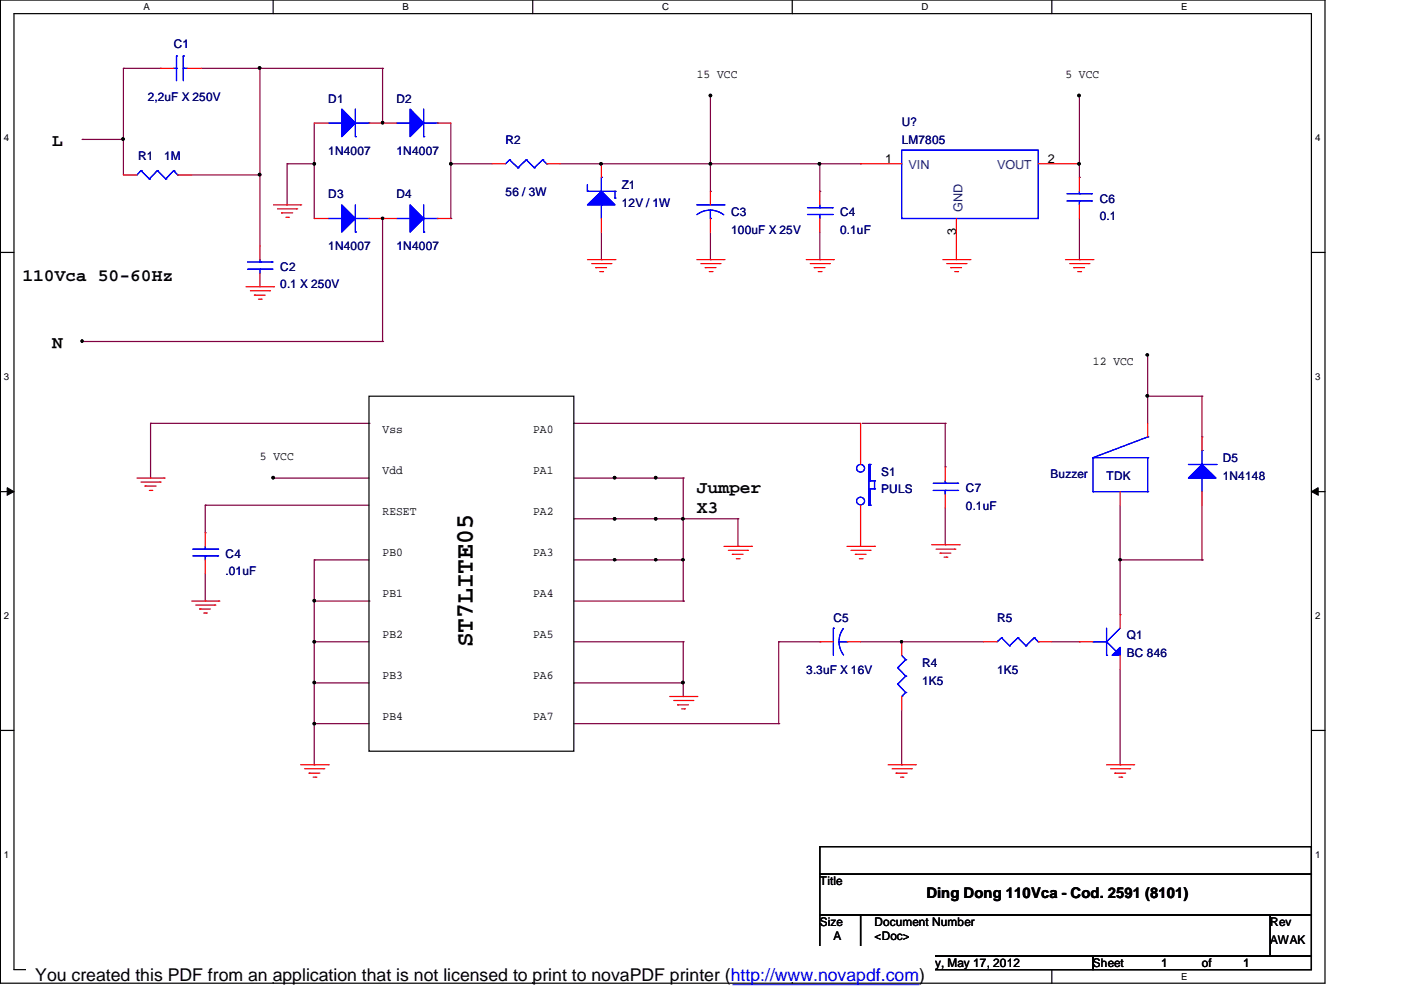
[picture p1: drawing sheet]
<svg xmlns="http://www.w3.org/2000/svg" width="297mm" height="210mm" viewBox="0 0 297 210" stroke-linecap="round" stroke-linejoin="round" font-family="sans-serif">
<path d="M.1 0h280.8v208.5h-280.8zM3 2.9h275v202.7h-275z" fill="none" stroke="#000" stroke-width=".25"/>
<g fill="#fff">
<path d="M30.4 .4h1.2v2.2h-1.2z"/>
<path d="M30.4 205.9h1.2v2.2h-1.2z"/>
</g>
<path d="M57.9 0v2.9M57.9 205.6v2.9" fill="none" stroke="#000" stroke-width=".25"/>
<g fill="#fff">
<path d="M85.3 .4h1.3v2.2h-1.3z"/>
<path d="M85.3 205.9h1.3v2.2h-1.3z"/>
</g>
<path d="M112.9 0v2.9M112.9 205.6v2.9" fill="none" stroke="#000" stroke-width=".25"/>
<g fill="#fff">
<path d="M140.4 .4h1.3v2.2h-1.3z"/>
<path d="M140.4 205.9h1.3v2.2h-1.3z"/>
</g>
<path d="M168 0v2.9M168 205.6v2.9" fill="none" stroke="#000" stroke-width=".25"/>
<g fill="#fff">
<path d="M195.4 .4h1.4v2.2h-1.4z"/>
<path d="M195.4 205.9h1.4v2.2h-1.4z"/>
</g>
<path d="M223 0v2.9M223 205.6v2.9" fill="none" stroke="#000" stroke-width=".25"/>
<g fill="#fff">
<path d="M250.4 .4h1.3v2.2h-1.3z"/>
<path d="M250.4 205.9h1.3v2.2h-1.3z"/>
<path d="M.8 28.2h1.1v2.2h-1.1z"/>
<path d="M278.8 28.2h1v2.2h-1z"/>
<path d="M.8 78.8h1.1v2.2h-1.1z"/>
<path d="M278.8 78.8h1v2.2h-1z"/>
</g>
<path d="M.1 53.5h2.9M278 53.5h2.9" fill="none" stroke="#000" stroke-width=".25"/>
<g fill="#fff">
<path d="M.8 129.6h1.1v2.2h-1.1z"/>
<path d="M278.8 129.6h1v2.2h-1z"/>
</g>
<path d="M.1 104.2h2.9M278 104.2h2.9" fill="none" stroke="#000" stroke-width=".25"/>
<path d="M1.5 103.4l1.5 .8-1.5 .8zM278 104.2l1.5-.8v1.6z" fill="#000" stroke="#000" stroke-width=".21"/>
<g fill="#fff">
<path d="M.8 180.2h1.1v2.2h-1.1z"/>
<path d="M278.8 180.2h1v2.2h-1z"/>
</g>
<path d="M78.2 84h43.5v75.3h-43.5zM.1 154.9h2.9M278 154.9h2.9M173.8 179.5h104.2v5.8h-104.2zM173.8 185.3h104.2v8.7h-104.2zM173.8 194h8.7v8.7h-8.7zM182.5 194h86.8v8.7h-86.8zM269.3 194h8.7v8.7h-8.7zM173.8 202.7h57.9v2.9h-57.9zM231.7 202.7h46.3v2.9h-46.3z" fill="none" stroke="#000" stroke-width=".25"/>
<g fill="none" stroke="#800040" stroke-width=".25">
<path d="M26.2 14.5h.1M26.2 14.5v22.6M26.2 14.5h7.8M34 14.5h.1M42.7 14.5h38.4M55.1 14.5h.1M55.1 14.5v37.6M81.1 14.5h.1M81.1 14.5v11.6M17.4 29.6h.1M17.4 29.6h8.8M26.2 29.6h.1"/>
<path d="M40.6 37.1h14.5M55.1 37.1h.1M60.9 34.7h.1M60.9 34.7h5.7M60.9 34.7v8.7M66.6 34.7h.1M66.6 26.1v20.2M81.1 26.1h.1M95.6 34.7h.1M95.6 26.1v20.2M95.6 34.7h8.7M118.8 34.7h63.7"/>
<path d="M127.5 34.7h.1M150.6 34.7h.1M150.6 20.2h.1M150.6 20.2v20.4M173.8 34.7h.1M173.8 34.7v5.9M182.5 34.7h.1M228.9 34.7h.1M228.9 37.6h.1M228.9 20.2v17.4M66.6 46.3h.1M81.1 46.3h.1"/>
<path d="M81.1 46.3v26.1M95.6 46.3h.1M127.5 55h.1M127.5 49.2v5.8M150.6 40.6h.1M150.6 55h.1M150.6 49.2v5.8M173.8 40.6h.1M173.8 55h.1M173.8 49.2v5.8M228.9 55h.1M228.9 46.3v8.7"/>
<path d="M17.4 72.4h63.7M81.1 72.4h.1M243.3 75.3h.1M243.3 75.3v14.5M31.9 89.8h.1M31.9 89.8h46.3M31.9 89.8v11.6M78.2 89.8h.1M121.7 89.8h.1M121.7 89.8h60.8M182.8 89.8h17.6M200.4 89.8h.1"/>
<path d="M200.4 99h.1M200.4 89.8v9.2M243.3 84h.1M243.3 84h11.5M254.8 84h.1M254.8 92.6h.1M254.8 84v8.6M43.5 107.1h.1M43.5 113h.1M43.5 107.1h34.7M43.5 107.1v5.9M58 101.4h.1"/>
<path d="M58 101.4h20.2M66.6 118.7h.1M66.6 118.7h11.6M66.6 118.7v43.5M121.7 110h.1M121.7 101.4h23.2M121.7 118.7h23.2M121.7 110h34.8M130.4 110h.1M130.4 101.4h.1M130.4 118.7h.1M139 101.4h.1"/>
<path d="M139 110h.1M139 118.7h.1M144.9 118.7h.1M144.9 110h.1M144.9 101.4h.1M144.9 101.4v26M156.5 110h.1M156.5 115.8h.1M156.5 110v5.8M200.4 115.5h.1M200.4 107.7v7.8M237.5 118.7h.1"/>
<path d="M237.5 107.1v23.2M237.5 118.7h17.3M254.8 118.7h.1M254.8 107.1v11.6M43.5 127.4h.1M43.5 121.6v5.8M66.6 136.1h.1M66.6 127.4h.1M66.6 136.1h11.6M66.6 127.4h11.6M78.2 127.4h.1M121.7 136.1h23.2"/>
<path d="M121.7 127.4h23.2M144.9 127.4h.1M144.9 136.1h.1M144.9 136.1v11.6M165.1 136.1h.1M165.1 136.1h8.7M165.1 136.1v17.3M173.8 136.1h.1M182.5 136.1h26M191.2 136.1h.1M223 136.1h5.9M228.9 136.1h.1"/>
<path d="M237.5 130.3h.1M66.6 144.8h.1M66.6 153.4h.1M66.6 153.4h11.6M66.6 144.8h11.6M121.7 144.8h.1M121.7 153.4h43.4M121.7 144.8h23.2M144.9 147.7h.1M144.9 144.8h.1M165.1 153.4h.1M191.2 150.6v11.6"/>
<path d="M237.5 141.9v20.3M66.6 162.2h.1M191.2 162.2h.1M237.5 162.2h.1"/>
</g>
<g fill="#000" stroke="#000" stroke-width=".25">
<path d="M80.9 46.1h.4v.3h-.4z" fill-rule="evenodd"/>
<path d="M80.9 46.1h.4v.3h-.4z" fill-rule="evenodd"/>
<path d="M243.1 75.1h.3v.3h-.3z" fill-rule="evenodd"/>
<path d="M243.1 75.1h.3v.3h-.3z" fill-rule="evenodd"/>
<path d="M130.1 118.5h.4v.3h-.4z" fill-rule="evenodd"/>
<path d="M130.1 118.5h.4v.3h-.4z" fill-rule="evenodd"/>
<path d="M138.8 118.5h.4v.3h-.4z" fill-rule="evenodd"/>
<path d="M138.8 118.5h.4v.3h-.4z" fill-rule="evenodd"/>
<path d="M144.6 118.5h.4v.3h-.4z" fill-rule="evenodd"/>
<path d="M144.6 118.5h.4v.3h-.4z" fill-rule="evenodd"/>
<path d="M237.3 118.5h.4v.3h-.4z" fill-rule="evenodd"/>
<path d="M237.3 118.5h.4v.3h-.4z" fill-rule="evenodd"/>
<circle cx="55" cy="14.4" r=".25"/>
<circle cx="26.1" cy="29.5" r=".25"/>
<circle cx="55" cy="37" r=".25"/>
<circle cx="66.6" cy="34.7" r=".25"/>
<circle cx="81.1" cy="26" r=".25"/>
<circle cx="95.6" cy="34.7" r=".25"/>
<circle cx="127.4" cy="34.7" r=".25"/>
<circle cx="150.6" cy="20.2" r=".25"/>
<circle cx="150.6" cy="34.7" r=".25"/>
<circle cx="173.7" cy="34.7" r=".25"/>
<circle cx="228.8" cy="20.2" r=".25"/>
<circle cx="228.8" cy="34.7" r=".25"/>
<circle cx="17.4" cy="72.3" r=".24"/>
<circle cx="243.2" cy="83.9" r=".25"/>
<circle cx="57.9" cy="101.3" r=".25"/>
<circle cx="130.3" cy="101.3" r=".25"/>
<circle cx="130.3" cy="110" r=".25"/>
<circle cx="139" cy="110" r=".25"/>
<circle cx="139" cy="101.3" r=".25"/>
<circle cx="144.8" cy="110" r=".25"/>
<circle cx="66.6" cy="136.1" r=".25"/>
<circle cx="66.6" cy="127.4" r=".25"/>
<circle cx="191.1" cy="136.1" r=".24"/>
<circle cx="66.6" cy="153.4" r=".25"/>
<circle cx="66.6" cy="144.7" r=".25"/>
<circle cx="144.8" cy="144.7" r=".25"/>
</g>
<g fill="none" stroke="#f00" stroke-width=".25">
<path d="M34 14.5h2.8M39.7 14.5h3M26.2 37.1h2.8M37.7 37.1h2.9M66.6 26.1h3M78.2 26.1h5.9M92.7 26.1h2.9M104.3 34.7h2.9M115.9 34.7h2.9M127.5 34.7v2.9M182.5 34.7h8.7M220.1 34.7h8.8"/>
<path d="M228.9 37.6v3M55.1 52.1v2.9M55.1 57.9v2.9M58 43.4h5.8M58.8 44.3h4.1M59.7 45.1h.1M59.7 45.1h2.4M60.6 46.1h.5M61.1 46.1h.1M62.9 44.3h.1M63.8 43.4h.1M66.6 46.3h3"/>
<path d="M78.2 46.3h5.9M92.7 46.3h2.9M124.5 55h5.9M125.5 55.9h4M126.3 56.7h.1M126.3 56.7h2.3M127.2 57.6h.6M127.5 46.3v2.9M127.8 57.6h.1M129.5 55.9h.1M130.4 55h.1M147.7 55h5.8"/>
<path d="M148.6 55.9h4.1M149.5 56.7h.1M149.5 56.7h2.3M150.4 57.6h.6M150.6 40.6v2.8M150.6 46.3v2.9M151 57.6h.1M152.7 55.9h.1M153.5 55h.1M170.9 55h5.8M171.8 55.9h4.1M172.6 56.7h.1"/>
<path d="M172.6 56.7h2.3M173.5 57.6h.6M173.8 40.6v2.8M173.8 46.3v2.9M174.1 57.6h.1M175.9 55.9h.1M176.7 55h.1M199.9 55h5.8M200.7 55.9h4.1M201.6 56.7h.1M201.6 56.7h2.3M202.4 57.6h.6"/>
<path d="M202.8 46.3v8.7M203 57.6h.1M204.8 55.9h.1M205.7 55h.1M225.9 55h5.8M226.8 55.9h4.1M227.7 56.7h.1M227.7 56.7h2.3M228.5 57.6h.6M228.9 43.4v2.9M229.1 57.6h.1M230.9 55.9h.1"/>
<path d="M231.7 55h.1M52.2 60.8h5.8M53.1 61.7h4M53.9 62.6h.1M53.9 62.6h2.3M54.8 63.4h.6M55.4 63.4h.1M57.1 61.7h.1M58 60.8h.1M182.5 89.8v8.7M200.4 99v3M243.3 89.8v2.8"/>
<path d="M254.8 92.6v2.9M29 101.4h5.8M29.9 102.2h4.1M30.7 103.1h.1M30.7 103.1h2.4M31.7 104h.5M32.2 104h.1M34 102.2h.1M34.8 101.4h.1M43.5 113v2.8M43.5 118.7v2.9M153.5 115.8h5.8"/>
<path d="M154.4 116.7h4.1M155.3 117.5h.1M155.3 117.5h2.3M156.1 118.5h.6M156.7 118.5h.1M158.5 116.7h.1M159.3 115.8h.1M179.6 115.8h5.8M180.4 116.7h4.1M181.4 117.5h.1M181.4 117.5h2.2M182.2 118.5h.6"/>
<path d="M182.5 107.1v8.7M182.8 118.5h.1M184.5 116.7h.1M185.4 115.8h.1M197.5 115.5h5.9M198.5 116.4h3.9M199.3 117.3h.1M199.3 117.3h2.3M200.2 118.1h.5M200.4 104.8v2.9M200.7 118.1h.1M202.4 116.4h.1"/>
<path d="M203.4 115.5h.1M237.5 104.2v2.9M254.8 104.2v2.9M40.6 127.4h5.8M41.5 128.3h4.1M42.3 129.1h.1M42.3 129.1h2.3M43.2 130h.6M43.8 130h.1M45.6 128.3h.1M46.4 127.4h.1M173.8 136.1h2.9"/>
<path d="M179.6 136.1h2.9M191.2 136.1v2.9M208.5 136.1h2.9M220.1 136.1h2.9M228.9 136.1h2.8M237.5 130.3v2.9M237.5 139v2.9M142 147.7h5.7M142.8 148.5h4.1M143.7 149.5h.1M143.7 149.5h2.3M144.5 150.3h.6"/>
<path d="M145.1 150.3h.1M146.9 148.5h.1M147.7 147.7h.1M191.2 147.7v2.9M63.8 162.2h5.8M64.6 163h4.1M65.5 163.9h.1M65.5 163.9h2.3M66.4 164.8h.6M67 164.8h.1M68.7 163h.1M69.6 162.2h.1"/>
<path d="M188.3 162.2h5.8M189.1 163h4.1M190 163.9h.1M190 163.9h2.4M190.9 164.8h.5M191.4 164.8h.1M193.2 163h.1M194.1 162.2h.1M234.6 162.2h5.8M235.5 163h4M236.4 163.9h.1M236.4 163.9h2.3"/>
<path d="M237.2 164.8h.6M237.8 164.8h.1M239.5 163h.1M240.4 162.2h.1"/>
</g>
<g fill="none" stroke="#00f" stroke-width=".25">
<path d="M36.8 14.5h.6M37.4 14.5h.1M37.4 11.9h.1M37.4 11.9v5.2M38.9 11.9h.1M38.9 14.5h.1M38.9 14.5h.8M38.9 11.9v5.2M29.9 36.2h.1M29.9 36.2l-.9 .9M29.9 36.2l1.8 1.7M31.7 37.9h.1"/>
<path d="M33.4 36.2h.1M33.4 36.2l-1.7 1.7M33.4 36.2l1.7 1.7M35.1 37.9h.1M36.8 36.2h.1M36.8 36.2l-1.7 1.7M36.8 36.2l.9 .9M37.7 37.1h.1M69.6 26.1h2.9M72.5 26.1h.1M75.4 29h.1M75.4 23.1v5.9"/>
<path d="M75.4 26.1h2.8M78.2 26.1h.1M84.1 26.1h2.9M87 26.1h.1M89.8 29h.1M89.8 26.1h2.9M89.8 23.1v5.9M92.7 26.1h.1M108 33.9h.1M108 33.9l-.8 .8M108 33.9l1.8 1.7M109.8 35.6h.1"/>
<path d="M111.6 33.9h.1M111.6 33.9l-1.8 1.7M111.6 33.9l1.7 1.7M113.3 35.6h.1M115.1 33.9h.1M115.1 33.9l-1.8 1.7M115.1 33.9l.8 .8M115.9 34.7h.1M124.5 39.1v1.5M127.5 37.6h.1M127.5 37.6v3M191.2 31.8h28.9v14.5h-28.9z"/>
<path d="M52.5 57.1h5.2M52.5 55.6h5.2M55.1 55.6h.1M55.1 57.1h.1M55.1 55v.6M55.1 57.1v.8M57.7 57.1h.1M57.7 55.6h.1M69.6 46.3h2.9M72.5 46.3h.1M75.4 49.2h.1M75.4 43.4v5.8"/>
<path d="M75.4 46.3h2.8M78.2 46.3h.1M84.1 46.3h2.9M87 46.3h.1M89.8 49.2h.1M89.8 46.3h2.9M89.8 43.4v5.8M92.7 46.3h.1M124.5 40.6h.1M124.5 40.6h5.9M127.5 43.4h.1M127.5 43.4v2.9"/>
<path d="M130.4 40.6h.1M130.4 42h.1M130.4 40.6v1.4M147.7 43.4h5.8M150.6 46.3h.1M150.6 44.5l1.5 .3 1.3 .7M150.6 44.5l-1.5 .3-1.3 .7M150.6 44.5v1.8M153.5 43.4h.1M171.2 45.5h5.2M171.2 44h5.2M173.8 44h.1"/>
<path d="M173.8 45.5h.1M173.8 43.4v.6M173.8 45.5v.8M176.4 45.5h.1M176.4 44h.1M226.2 42.6h5.2M226.2 41.1h5.2M228.9 41.1h.1M228.9 42.6h.1M228.9 40.6v.5M228.9 42.6v.8M231.4 42.6h.1"/>
<path d="M231.4 41.1h.1M184.2 98.5h.1M184.2 98.5v8.6M184.2 98.5h.3M184.5 98.5h.1M184.5 98.5v3.5M231.7 97h.1M231.7 97h11.6M231.7 97v7.2M243.3 97h.1M243.3 92.6h.1M243.3 97v7.2"/>
<path d="M243.3 92.6l-11.6 4.4M252 98.5h5.8M254.8 95.5h.1M254.8 95.5v3M257.8 98.5h.1M40.9 117.9h5.2M40.9 116.4h5.2M43.5 116.4h.1M43.5 117.9h.1M43.5 115.8v.6M43.5 117.9v.8M46.1 117.9h.1"/>
<path d="M46.1 116.4h.1M184.2 107.1h.1M184.2 107.1h.3M184.5 107.1h.1M184.5 103.6h.1M184.5 102h.1M184.5 103.6v3.5M184.5 103.6h.9M184.5 102h.9M185.4 103.6h.1M185.4 102h.1M185.4 102v1.6"/>
<path d="M197.9 104h5.1M197.9 102.5h5.1M200.4 102.5h.1M200.4 104h.1M200.4 102v.5M200.4 104v.8M203 104h.1M203 102.5h.1M231.7 104.2h.1M231.7 104.2h11.6M243.3 104.2h.1M254.8 101.4h.1"/>
<path d="M254.8 101.4v2.8M176.7 133.2h.1M176.7 133.2v5.8M177.9 136.1l.2 1.4 .7 1.4M177.9 136.1h1.7M178.8 133.3l-.7 1.3-.2 1.5M179.6 136.1h.1M191.2 139l.8 .9M192 139.9h.1M192 139.9l-1.7 1.7M212.3 135.2h.1M212.3 135.2l-.9 .9"/>
<path d="M212.3 135.2l1.7 1.7M214 136.9h.1M215.8 135.2h.1M215.8 135.2l-1.8 1.7M215.8 135.2l1.7 1.7M217.5 136.9h.1M219.3 135.2h.1M219.3 135.2l-1.8 1.7M219.3 135.2l.8 .9M220.1 136.1h.1M231.7 136.1h.1M231.7 136.1h2.9"/>
<path d="M234.6 136.1h.1M234.6 139h.1M234.6 136.1l2 2M234.6 133.2v5.8M236.6 138.1h.1M237.5 133.2l-2.9 2.9M190.3 141.6h.1M190.3 145h.1M190.3 141.6l1.7 1.8M190.3 145l1.7 1.8M191.2 147.7h.1M192 143.4h.1"/>
<path d="M192 146.8h.1M192 143.4l-1.7 1.6M192 146.8l-.8 .9"/>
<circle cx="182.5" cy="99.3" r=".83"/>
<circle cx="182.5" cy="106.2" r=".83"/>
</g>
<g fill="#00f" stroke="#00f" stroke-width=".25">
<path d="M72.5 23.1l2.9 3-2.9 2.9z"/>
<path d="M72.5 43.4l2.9 2.9-2.9 2.9z"/>
<path d="M87 23.1l2.8 3-2.8 2.9z"/>
<path d="M124.5 43.4l3-2.8 2.9 2.8z"/>
<path d="M87 43.4l2.8 2.9-2.8 2.9z"/>
<path d="M252 101.4l2.8-2.9 3 2.9z"/>
<path d="M236.6 138.1l.9-.8v1.7h-1.7z" fill-rule="evenodd"/>
<path d="M236.6 138.1l.9-.8v1.7h-1.7z" fill-rule="evenodd"/>
</g>
<path d="M5.6 200.5h192.7v7.5h-192.7z" fill="#fff"/>
<path d="M155.3 208.8h39.6" fill="none" stroke="#00f" stroke-width=".21"/>
<text font-size="5.4" x="100.2" y="137.3" transform="rotate(-90 100.2 137.3)">ST7LITE05</text>
<g font-size="3.7">
<text x="11.1" y="30.9">L</text>
<text x="4.7" y="59.6">110Vca 50-60Hz</text>
<text x="11.1" y="73.8">N</text>
<text x="147.7" y="104.5">Jumper</text>
<text x="147.7" y="108.7">X3</text>
<text x="7.5" y="208">You created this PDF from an application that is not licensed to print to novaPDF printer (http://www.novapdf.com)</text>
</g>
<text font-size="3.1" x="196.4" y="190.3">Ding Dong 110Vca - Cod. 2591 (8101)</text>
<g font-size="2.6">
<text x="187.7" y="34.6">1</text>
<text x="222.2" y="34.6">2</text>
<text x="202.7" y="49.9" transform="rotate(-90 202.7 49.9)">3</text>
</g>
<g font-size="2.6" fill="#004080">
<text x="192.6" y="35.9">VIN</text>
<text x="211.4" y="35.9">VOUT</text>
<text x="204" y="44.9" transform="rotate(-90 204 44.9)">GND</text>
</g>
<g font-size="2.5" fill="#000080">
<text x="36.8" y="10.2">C1</text>
<text x="31.3" y="21.5">2,2uF X 250V</text>
<text x="69.6" y="21.8">D1</text>
<text x="84.1" y="21.8">D2</text>
<text x="191.2" y="26.7">U?</text>
<text x="29.3" y="34">R1</text>
<text x="34.8" y="34">1M</text>
<text x="69.6" y="32.8">1N4007</text>
<text x="84.1" y="32.8">1N4007</text>
<text x="107.2" y="30.5">R2</text>
<text x="191.2" y="30.5">LM7805</text>
<text x="107.2" y="41.5">56 / 3W</text>
<text x="131.8" y="40">Z1</text>
<text x="69.6" y="42">D3</text>
<text x="84.1" y="42">D4</text>
<text x="131.8" y="43.8">12V / 1W</text>
<text x="155" y="45.8">C3</text>
<text x="178.1" y="45.8">C4</text>
<text x="233.2" y="42.9">C6</text>
<text x="233.2" y="46.7">0.1</text>
<text x="69.6" y="53">1N4007</text>
<text x="84.1" y="53">1N4007</text>
<text x="155" y="49.5">100uF X 25V</text>
<text x="178.1" y="49.5">0.1uF</text>
<text x="59.4" y="57.4">C2</text>
<text x="59.4" y="61.1">0.1 X 250V</text>
<text x="186.9" y="100.9">S1</text>
<text x="222.8" y="101.4">Buzzer</text>
<text x="234.6" y="101.7">TDK</text>
<text x="259.2" y="97.9">D5</text>
<text x="259.2" y="101.7">1N4148</text>
<text x="186.9" y="104.6">PULS</text>
<text x="204.8" y="104.3">C7</text>
<text x="204.8" y="108">0.1uF</text>
<text x="47.8" y="118.2">C4</text>
<text x="47.8" y="121.9">.01uF</text>
<text x="176.7" y="131.8">C5</text>
<text x="211.4" y="131.8">R5</text>
<text x="238.9" y="135.6">Q1</text>
<text x="170.9" y="142.8">3.3uF X 16V</text>
<text x="195.5" y="141.3">R4</text>
<text x="211.4" y="142.8">1K5</text>
<text x="238.9" y="139.3">BC 846</text>
<text x="195.5" y="145.1">1K5</text>
</g>
<g font-size="2.5">
<text x="147.7" y="16.6">15 VCC</text>
<text x="225.9" y="16.6">5 VCC</text>
<text x="231.7" y="77.4">12 VCC</text>
<text x="81.1" y="91.9">Vss</text>
<text x="113" y="91.9">PA0</text>
<text x="55.1" y="97.6">5 VCC</text>
<text x="81.1" y="100.6">Vdd</text>
<text x="113" y="100.6">PA1</text>
<text x="81.1" y="109.2">RESET</text>
<text x="113" y="109.2">PA2</text>
<text x="81.1" y="118">PB0</text>
<text x="113" y="118">PA3</text>
<text x="81.1" y="126.6">PB1</text>
<text x="113" y="126.6">PA4</text>
<text x="81.1" y="135.3">PB2</text>
<text x="113" y="135.3">PA5</text>
<text x="81.1" y="144">PB3</text>
<text x="113" y="144">PA6</text>
<text x="81.1" y="152.7">PB4</text>
<text x="113" y="152.7">PA7</text>
<text x="173.8" y="187.7">Title</text>
<text x="173.8" y="196.4">Size</text>
<text x="185.4" y="196.4">Document Number</text>
<text x="269.3" y="196.4">Rev</text>
<text x="176.7" y="199.2">A</text>
<text x="185.4" y="199.2">&lt;Doc&gt;</text>
<text x="269.3" y="200.2">AWAK</text>
<text x="188.9" y="205.1">Thursday, May 17, 2012</text>
<text x="231.7" y="205.1">Sheet</text>
<text x="246.2" y="205.1">1</text>
<text x="254.8" y="205.1">of</text>
<text x="263.6" y="205.1">1</text>
</g>
<g font-size="2">
<text x="30.4" y="2.1">A</text>
<text x="85.3" y="2.1">B</text>
<text x="140.4" y="2.1">C</text>
<text x="195.4" y="2.1">D</text>
<text x="250.4" y="2.1">E</text>
<text x=".8" y="30">4</text>
<text x="278.8" y="30">4</text>
<text x=".8" y="80.6">3</text>
<text x="278.8" y="80.6">3</text>
<text x=".8" y="131.3">2</text>
<text x="278.8" y="131.3">2</text>
<text x=".8" y="182">1</text>
<text x="278.8" y="182">1</text>
<text x="30.4" y="207.7">A</text>
<text x="85.3" y="207.7">B</text>
<text x="140.4" y="207.7">C</text>
<text x="195.4" y="207.7">D</text>
<text x="250.4" y="207.7">E</text>
</g>
</svg>
